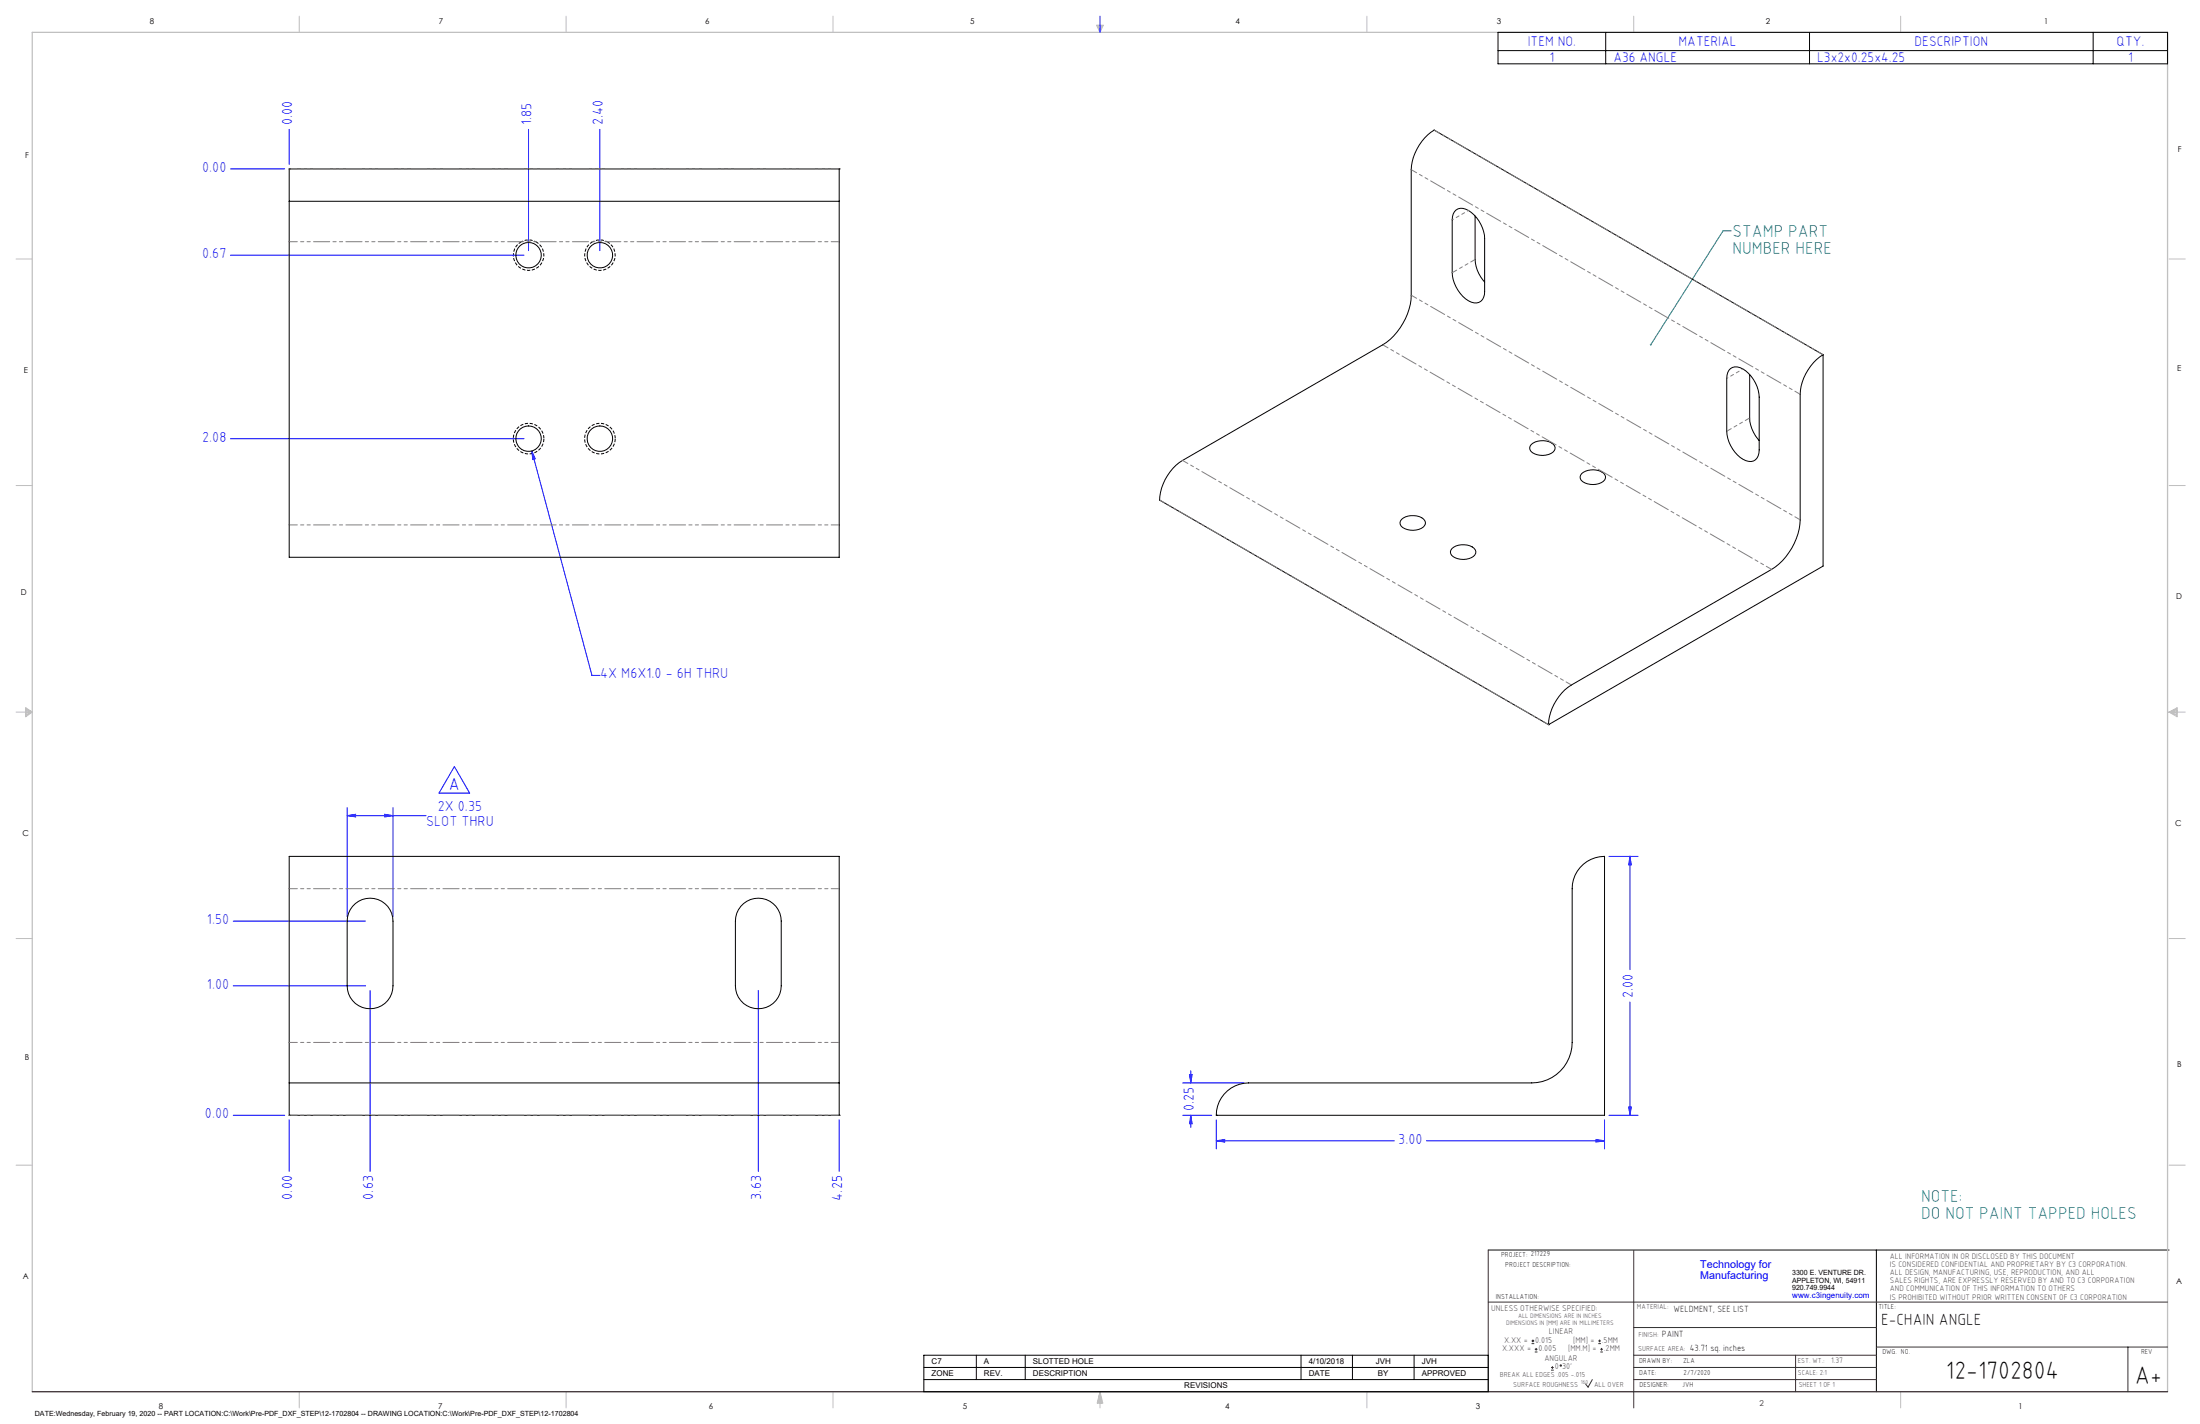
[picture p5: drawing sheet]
<svg xmlns="http://www.w3.org/2000/svg" width="864mm" height="559mm" viewBox="0 0 864 559" stroke-linecap="round" stroke-linejoin="round" font-family="sans-serif">
<g fill="none" stroke="#000" stroke-width=".39">
<path d="M588 12.7h262.9v12.3h-262.9zM588 19.9h262.9M630.3 12.7v12.3M710.3 12.7v12.3M821.7 12.7v12.3M584.2 490.5h267.3M736.6 490.5v55.6M362.7 531.8h221.5v14.3h-221.5zM362.7 536.6h221.5M383.3 531.8v9.6M402.4 531.8v9.6M510.7 531.8v9.6"/>
<path d="M530.9 531.8v9.6M555.1 531.8v9.6M362.7 541.4h221.5"/>
</g>
<g fill="none" stroke="#c0c0c0" stroke-width=".39">
<path d="M117.5 6.4v6.3M222.2 6.4v6.3M327 6.4v6.3M430.4 9.9h2.7l-1.3 2.8zM430.9 9.9l.9 2.8M431.2 9.9l.6 2.8M432.1 9.9l-.3 2.8M432.6 9.9l-.8 2.8M536.6 6.4v6.3M641.3 6.4v6.3M746.1 6.4v6.3M6.3 101.6h6.4"/>
<path d="M851.5 101.6h6.3M6.3 190.5h6.4M851.5 190.5h6.3M6.3 279.4h6.4M10.1 277.7l2.6 1.7-2.6 1.9zM10.1 278.2l2.6 1.2M10.1 278.8l2.6 .6M12.7 279.4l-2.6 1.2M12.7 279.4l-2.6 .5M851.5 279.4h6.3M851.5 279.4l3.1 .5M851.5 279.4l3.1 1.2"/>
<path d="M851.5 279.4l3.1-1.7v3.6zM854.6 278.8l-3.1 .6M854.6 278.2l-3.1 1.2M6.3 368.3h6.4M851.5 368.3h6.3M6.3 457.2h6.4M851.5 457.2h6.3M117.5 546.1v6.4M222.2 546.1v6.4M327 546.1v6.4M431.8 546.1v6.4M431.8 546.1l1.1 4.5h-2.2z"/>
<path d="M431.8 546.1l.6 4.5M431.8 546.1l-.9 4.5M431.8 546.1l-.4 4.5M431.8 546.1l.3 4.5M536.6 546.1v6.4M746.1 546.1v6.4"/>
</g>
<path d="M12.7 546.1v-533.4h838.2v533.4" fill="none" stroke="#c0c0c0" stroke-width=".5"/>
<g fill="none" stroke="#00f" stroke-width=".39">
<path d="M431.8 6.4v6.3M113.5 50.8v13.7M207.5 50.8v47.6M235.5 50.8v47.6M90.5 66.3h21.3M90.5 100.2h115.2M90.5 172.2h115.2M208.8 177l1.3 3-1 .3zM208.8 177l23.6 88h3.1M136.3 316.9v42.8M151 319.5l3.3 .6-3.3 .5zM154.3 316.9v42.8"/>
<path d="M178.4 300.8l6 10.4h-12.1zM136.3 320.1l3.3-.6v1.1zM136.3 320.1h31M631.6 336.1h11.4M639.8 336.1l.6 3.3h-1.1zM639.8 336.1v44.4M91.5 361.5h52M91.5 386.9h52M145.3 388.7v71M297.7 388.7v71M639.8 393.2v44.5M91.5 437.7h20.3"/>
<path d="M113.5 439.4v20.3M329.4 439.4v20.3M464.3 437.7h11.4M464.3 425h24.1M466.9 421.7h1.1l-.6 3.3zM467.4 437.7l.6 3.3h-1.1zM467.4 420.2v4.8M467.4 437.7v4.7M477.4 439.5v11.4M629.8 439.5v11.4M631.6 437.7h11.4M639.3 434.4h1.1l-.6 3.3z"/>
<path d="M477.4 447.7l3.3-.6v1.1zM477.4 447.7h69.9M560 447.7h69.8M626.5 447.1l3.3 .6-3.3 .5z"/>
</g>
<path d="M584.2 490.5v55.6M641.3 490.7v61.8M584.2 511h266.7M641.3 520.9h95.3M641.3 531.8h95.3M641.3 536.6h95.3M704.8 531.8v14.3M736.6 528.6h114.3M835.3 528.6v17.5M625.1 541.4l-1.7 2.9-1-1.2M641.3 541.4h95.3" fill="none" stroke="#382c30" stroke-width=".39"/>
<path d="M12.7 546.1h838.2" fill="none" stroke="#382c30" stroke-width=".5"/>
<path d="M213.5 172.1a6 6 0 0 0-8.9-5.2 6 6 0 0 0-.3 10.3 6 6 0 0 0 9.2-4.7v-.4M241.5 172.1a6 6 0 0 0-8.9-5.2 6 6 0 0 0-.3 10.3 6 6 0 0 0 9.2-4.7v-.4" fill="none" stroke="#000" stroke-width=".39" stroke-dasharray="1.3 .6" stroke-dashoffset="-.1" stroke-linecap="butt"/>
<path d="M204.6 94.8a6 6 0 0 0-1.7 9.1 6 6 0 0 0 9.2 0 6 6 0 0 0-1.7-9.1M232.6 94.8a6 6 0 0 0-1.7 9.1 6 6 0 0 0 9.2 0 6 6 0 0 0-1.7-9.1" fill="none" stroke="#000" stroke-width=".39" stroke-dasharray="1.3 .6" stroke-linecap="butt"/>
<path d="M210.4 94.8l-1.9-.6h-2.1l-1.8 .6M238.4 94.8l-1.9-.6h-2.1l-1.8 .6" fill="none" stroke="#000" stroke-width=".39" stroke-dasharray="1.3 .6" stroke-dashoffset=".5" stroke-linecap="butt"/>
<path d="M679.6 90.6h-3.2l-28.4 44.7" fill="none" stroke="#008080" stroke-width=".39"/>
<path d="M647.7 135a.33 .33 0 0 1 .5 0 .33 .33 0 0 1 0 .5 .33 .33 0 0 1-.4 .1l.2-.3-.2 .3z" fill="#008080"/>
<g fill="#00f">
<path d="M208.8 177l1.3 3-1 .3z"/>
<path d="M477.4 447.7l3.3-.6v1.1zM626.5 447.1l3.3 .6-3.3 .5z"/>
<path d="M136.3 320.1l3.3-.6v1.1zM151 319.5l3.3 .6-3.3 .5z"/>
<path d="M639.3 434.4h1.1l-.6 3.3zM639.8 336.1l.6 3.3h-1.1z"/>
<path d="M466.9 421.7h1.1l-.6 3.3zM467.4 437.7l.6 3.3h-1.1z"/>
</g>
<g fill="none" stroke="#000" stroke-width=".39">
<path d="M113.5 66.3h.1M113.5 66.3v12.7M113.5 79v139.7h215.9v-139.7M113.5 66.3h215.9M113.5 79h215.9M329.4 66.3h.1M329.4 66.3v12.7M571.6 82.4a4.8 4.8 0 0 1 5.9 1 14.2 14.2 0 0 1 5.3 10.2v20.8a3.9 3.9 0 0 1-1.9 4.1 3.9 3.9 0 0 1-4.5-.5 14.2 14.2 0 0 1-6.3-11v-20.7a4.8 4.8 0 0 1 1.5-3.9zM579 84.8v17a13.9 13.9 0 0 0 3.8 8.9M715.6 139.2a19.9 19.9 0 0 0-9 15.5v49.3a24.7 24.7 0 0 1-11.2 19.4l-78.6 45.4a19.9 19.9 0 0 0-8.9 15.6M715.6 139.2h.1M715.6 139.2l-152.6-88.2a20 20 0 0 0-9 15.6v49.3a24.9 24.9 0 0 1-11.3 19.4l-78.5 45.4a19.7 19.7 0 0 0-9 15.6l152.7 88.1"/>
<path d="M715.6 139.2v82.9l-107.7 62.3M679.3 144.6a4.9 4.9 0 0 1 6 1 14.2 14.2 0 0 1 5.3 10.2v20.8a3.9 3.9 0 0 1-1.9 4.1 3.9 3.9 0 0 1-4.5-.5 14 14 0 0 1-6.4-11v-20.7a4.8 4.8 0 0 1 1.5-3.9zM686.8 147v17a13.9 13.9 0 0 0 3.8 8.9M601.1 174.4a6.8 6.8 0 0 1 9.1 .5 2.6 2.6 0 0 1-2.4 3.5 6.3 6.3 0 0 1-7.2-2l-.1-.6zM620.9 185.9a6.8 6.8 0 0 1 9.1 .4 2.55 2.55 0 0 1-2.4 3.5 6.3 6.3 0 0 1-7.2-1.9l-.1-.7zM550.2 203.8a6.9 6.9 0 0 1 9.1 .5 2.6 2.6 0 0 1-2.4 3.5 6.3 6.3 0 0 1-7.2-2l-.1-.7zM569.9 215.3a6.9 6.9 0 0 1 9.2 .4 2.6 2.6 0 0 1-2.4 3.5 6.3 6.3 0 0 1-7.2-2l-.2-.6zM607.9 284.4h.1M629.8 336.1a12.7 12.7 0 0 0-12.7 12.7v60.3a15.9 15.9 0 0 1-15.8 15.9h-111.2a12.7 12.7 0 0 0-12.7 12.7M629.8 336.1h.1M629.8 336.1v101.6h-152.4M139.5 354.6a9 9 0 0 1 9.6-1.3 9 9 0 0 1 5.2 8.2v25.4a9 9 0 0 1-9 9 9 9 0 0 1-9-9v-25.4a8.9 8.9 0 0 1 3.2-6.9z"/>
<path d="M291.9 354.6a9 9 0 0 1 9.6-1.3 9 9 0 0 1 5.2 8.2v25.4a9 9 0 0 1-9 9 9 9 0 0 1-9-9v-25.4a8.9 8.9 0 0 1 3.2-6.9zM113.5 425v12.7M113.5 437.7h.1M113.5 425v-88.9h215.9v88.9M113.5 425h215.9M113.5 437.7h215.9M329.4 425v12.7M329.4 437.7h.1M477.4 437.7h.1"/>
<circle cx="207.5" cy="100.1" r="5"/>
<circle cx="235.5" cy="100.2" r="5"/>
<circle cx="207.5" cy="172.1" r="5"/>
<circle cx="235.5" cy="172.1" r="5"/>
</g>
<path d="M329.4 66.3h-215.9M329.4 94.8h-215.9M329.4 206h-215.9M329.4 348.7h-215.9M329.4 409.1h-215.9M329.4 437.6h-215.9" fill="none" stroke="#808080" stroke-width=".39" stroke-dasharray="6.3 1.3 1.3 1.3 1.3 1.3" stroke-dashoffset="3.2"/>
<path d="M715.6 139.2l-152.6-88.1M706.7 154.7l-152.7-88.1M706.7 204l-152.7-88.1M695.4 223.4l-152.6-88.1M616.9 268.8l-152.7-88.1M607.9 284.3l-152.7-88.1" fill="none" stroke="#808080" stroke-width=".39" stroke-dasharray="6.3 1.3 1.3 1.3 1.3 1.3" stroke-dashoffset="3.9"/>
<path d="M576.5 82.6l-6.4 3.7M684.2 144.8l-6.3 3.7" fill="none" stroke="#808080" stroke-width=".39" stroke-dasharray="6.3 1.3 1.3 1.3 1.3 1.3" stroke-dashoffset="5.9"/>
<path d="M579.1 101.8l-9 5.2M686.8 164l-8.9 5.2" fill="none" stroke="#808080" stroke-width=".39" stroke-dasharray="6.3 1.3 1.3 1.3 1.3 1.3" stroke-dashoffset="4.3"/>
<g fill="none" stroke="#382c30" stroke-width=".39">
<path d="M601.2 527.3h1.1M601.2 526.2h1.1M601.7 525.7v1M602.5 530.5h1M602.5 529.5h1M603 529v1M608.9 537.7h1M608.9 536.6h1M609.4 536.1v1.1M627.4 527.3h1M627.4 526.2h1M627.9 525.7v1"/>
<path d="M628.2 530.5h1M628.2 529.5h1M628.7 529v1"/>
<circle cx="612.7" cy="535.9" r=".27"/>
</g>
<g font-size="9.9">
<text x="763.8" y="541.1">12-1702804</text>
<text x="838" y="543.2">A+</text>
</g>
<g font-size="6.8" fill="#008080">
<text x="680.1" y="92.9">STAMP PART</text>
<text x="680.1" y="99.7">NUMBER HERE</text>
<text x="754.1" y="471.5">NOTE:</text>
<text x="754.1" y="478.3">DO NOT PAINT TAPPED HOLES</text>
</g>
<text font-size="6.8" fill="#00f" x="176.3" y="309.9">A</text>
<text font-size="6.3" x="738.4" y="519.9">E-CHAIN ANGLE</text>
<g font-size="5.7" fill="#00f">
<text x="114.7" y="49.2" transform="rotate(-90 114.7 49.2)">0.00</text>
<text x="208.6" y="49.2" transform="rotate(-90 208.6 49.2)">1.85</text>
<text x="236.6" y="49.2" transform="rotate(-90 236.6 49.2)">2.40</text>
<text x="79.4" y="67.4">0.00</text>
<text x="79.4" y="101.3">0.67</text>
<text x="79.4" y="173.3">2.08</text>
<text x="235.6" y="266.2">4X M6X1.0 - 6H THRU</text>
<text x="171.8" y="318.3">2X 0.35</text>
<text x="167.3" y="324">SLOT THRU</text>
<text x="81.2" y="362.6">1.50</text>
<text x="81.2" y="388">1.00</text>
<text x="641" y="391.6" transform="rotate(-90 641 391.6)">2.00</text>
<text x="468.6" y="436.1" transform="rotate(-90 468.6 436.1)">0.25</text>
<text x="80.4" y="438.8">0.00</text>
<text x="548.9" y="448.8">3.00</text>
<text x="114.7" y="470.7" transform="rotate(-90 114.7 470.7)">0.00</text>
<text x="146.4" y="470.7" transform="rotate(-90 146.4 470.7)">0.63</text>
<text x="298.8" y="470.7" transform="rotate(-90 298.8 470.7)">3.63</text>
<text x="330.6" y="471.1" transform="rotate(-90 330.6 471.1)">4.25</text>
</g>
<g font-size="5.4" fill="#00f">
<text x="599.7" y="18.1">ITEM NO.</text>
<text x="658.9" y="18.1">MATERIAL</text>
<text x="751.6" y="18.1">DESCRIPTION</text>
<text x="830.8" y="18.1">QTY.</text>
<text x="608.2" y="24.3">1</text>
<text x="633.3" y="24.3">A36 ANGLE</text>
<text x="713.3" y="24.3">L3x2x0.25x4.25</text>
<text x="835.3" y="24.3">1</text>
</g>
<g font-size="4.2" fill="#00f">
<text x="667.4" y="497.7">Technology for</text>
<text x="667.4" y="502">Manufacturing</text>
</g>
<g font-size="3.5">
<text x="657" y="514.9">WELDMENT, SEE LIST</text>
<text x="652.4" y="524.7">PAINT</text>
<text x="663.3" y="530.1">43.71 sq. inches</text>
</g>
<g font-size="3.3" fill="#382c30">
<text x="585.4" y="514.4">UNLESS OTHERWISE SPECIFIED:</text>
<text x="590.4" y="526.8">X.XX =</text>
<text x="602.6" y="526.8">0.015</text>
<text x="608" y="523.6">LINEAR</text>
<text x="617.5" y="526.8">[MM] =</text>
<text x="628.8" y="526.8">.5MM</text>
<text x="589.6" y="530.1">X.XXX =</text>
<text x="603.9" y="530.1">0.005</text>
<text x="606.3" y="534">ANGULAR</text>
<text x="615.5" y="530.1">[MM.M] =</text>
<text x="629.6" y="530.1">.2MM</text>
<text x="610.3" y="537.3">0</text>
<text x="613.2" y="537.3">30'</text>
</g>
<g font-size="3.2">
<text x="58.8" y="9.6">8</text>
<text x="172.3" y="9.5">7</text>
<text x="276.8" y="9.5">6</text>
<text x="380.9" y="9.6">5</text>
<text x="485" y="9.5">4</text>
<text x="587.5" y="9.5">3</text>
<text x="693.1" y="9.5">2</text>
<text x="802.4" y="9.5">1</text>
<text x="854.9" y="59.8">F</text>
<text x="9.9" y="62">F</text>
<text x="9.3" y="146.5">E</text>
<text x="854.7" y="145.5">E</text>
<text x="8.2" y="233.6">D</text>
<text x="854.3" y="234.9">D</text>
<text x="8.9" y="328.1">C</text>
<text x="853.9" y="324.1">C</text>
<text x="9.7" y="415.8">B</text>
<text x="854.6" y="418.6">B</text>
<text x="9" y="502">A</text>
<text x="854.3" y="503.9">A</text>
<text x="62.3" y="552.9">8</text>
<text x="172" y="552.9">7</text>
<text x="278.3" y="552.9">6</text>
<text x="377.9" y="552.8">5</text>
<text x="481" y="552.8">4</text>
<text x="579.3" y="552.8">3</text>
<text x="792.4" y="552.8">1</text>
</g>
<g font-size="3.2" fill="#382c30">
<text x="741.9" y="494.1">ALL INFORMATION IN OR DISCLOSED BY THIS DOCUMENT</text>
<text x="741.9" y="497.3">IS CONSIDERED CONFIDENTIAL AND PROPRIETARY BY C3 CORPORATION.</text>
<text x="741.9" y="500.4">ALL DESIGN, MANUFACTURING, USE, REPRODUCTION, AND ALL</text>
<text x="741.9" y="503.6">SALES RIGHTS, ARE EXPRESSLY RESERVED BY AND TO C3 CORPORATION</text>
<text x="741.9" y="506.8">AND COMMUNICATION OF THIS INFORMATION TO OTHERS</text>
<text x="741.9" y="510">IS PROHIBITED WITHOUT PRIOR WRITTEN CONSENT OF C3 CORPORATION</text>
<text x="718.8" y="534.7">1.37</text>
<text x="690.7" y="551.6">2</text>
</g>
<text font-size="3.1" fill="#00f" x="703.5" y="509.2">www.c3ingenuity.com</text>
<g font-size="3.1">
<text x="365.7" y="535.3">C7</text>
<text x="386.3" y="535.3">A</text>
<text x="405.5" y="535.3">SLOTTED HOLE</text>
<text x="513.7" y="535.3">4/10/2018</text>
<text x="540" y="535.3">JVH</text>
<text x="558.1" y="535.3">JVH</text>
<text x="365.7" y="540">ZONE</text>
<text x="386.3" y="540">REV.</text>
<text x="405.5" y="540">DESCRIPTION</text>
<text x="464.9" y="544.8">REVISIONS</text>
<text x="513.7" y="540">DATE</text>
<text x="540.9" y="540">BY</text>
<text x="558.1" y="540">APPROVED</text>
</g>
<g font-size="2.8">
<text x="589.2" y="493.3">PROJECT: 217229</text>
<text x="590.9" y="497.3">PROJECT DESCRIPTION:</text>
<text x="703.5" y="500.5">3300 E. VENTURE DR.</text>
<text x="703.5" y="503.3">APPLETON, WI, 54911</text>
<text x="587.1" y="509.6">INSTALLATION:</text>
<text x="703.5" y="506.2">920.749.9944</text>
<text x="737.3" y="513.8">TITLE:</text>
<text x="738.9" y="531.5">DWG. NO.</text>
<text x="840.5" y="531.3">REV</text>
<text x="643.4" y="534.9">DRAWN BY:</text>
<text x="643.5" y="539.7">DATE:</text>
<text x="660.7" y="534.7">ZLA</text>
<text x="660.9" y="539.6">2/7/2020</text>
<text x="643.6" y="544.4">DESIGNER:</text>
<text x="660.3" y="544.3">JVH</text>
<text x="13.7" y="555.5">DATE:Wednesday, February 19, 2020 -- PART LOCATION:C:\Work\Pre-PDF_DXF_STEP\12-1702804 -- DRAWING LOCATION:C:\Work\Pre-PDF_DXF_STEP\12-1702804</text>
</g>
<g font-size="2.8" fill="#382c30">
<text x="642.6" y="513.8">MATERIAL:</text>
<text x="643.2" y="524.8">FINISH:</text>
<text x="643.1" y="530.1">SURFACE AREA:</text>
<text x="705.7" y="534.7">EST. WT.:</text>
<text x="705.7" y="539.7">SCALE: 2:1</text>
<text x="588.8" y="540.5">BREAK ALL EDGES .005 -.015</text>
<text x="594" y="544.2">SURFACE ROUGHNESS</text>
<text x="625.8" y="544.2">ALL OVER</text>
<text x="706.1" y="544.4">SHEET 1 OF 1</text>
</g>
<g font-size="2.5" fill="#382c30">
<text x="591.2" y="520.1">DIMENSIONS IN [MM] ARE IN MILLIMETERS</text>
<text x="595.9" y="517.3">ALL DIMENSIONS ARE IN INCHES</text>
</g>
<text font-size="2.2" fill="#382c30" x="620.6" y="542.9">160</text>
</svg>
